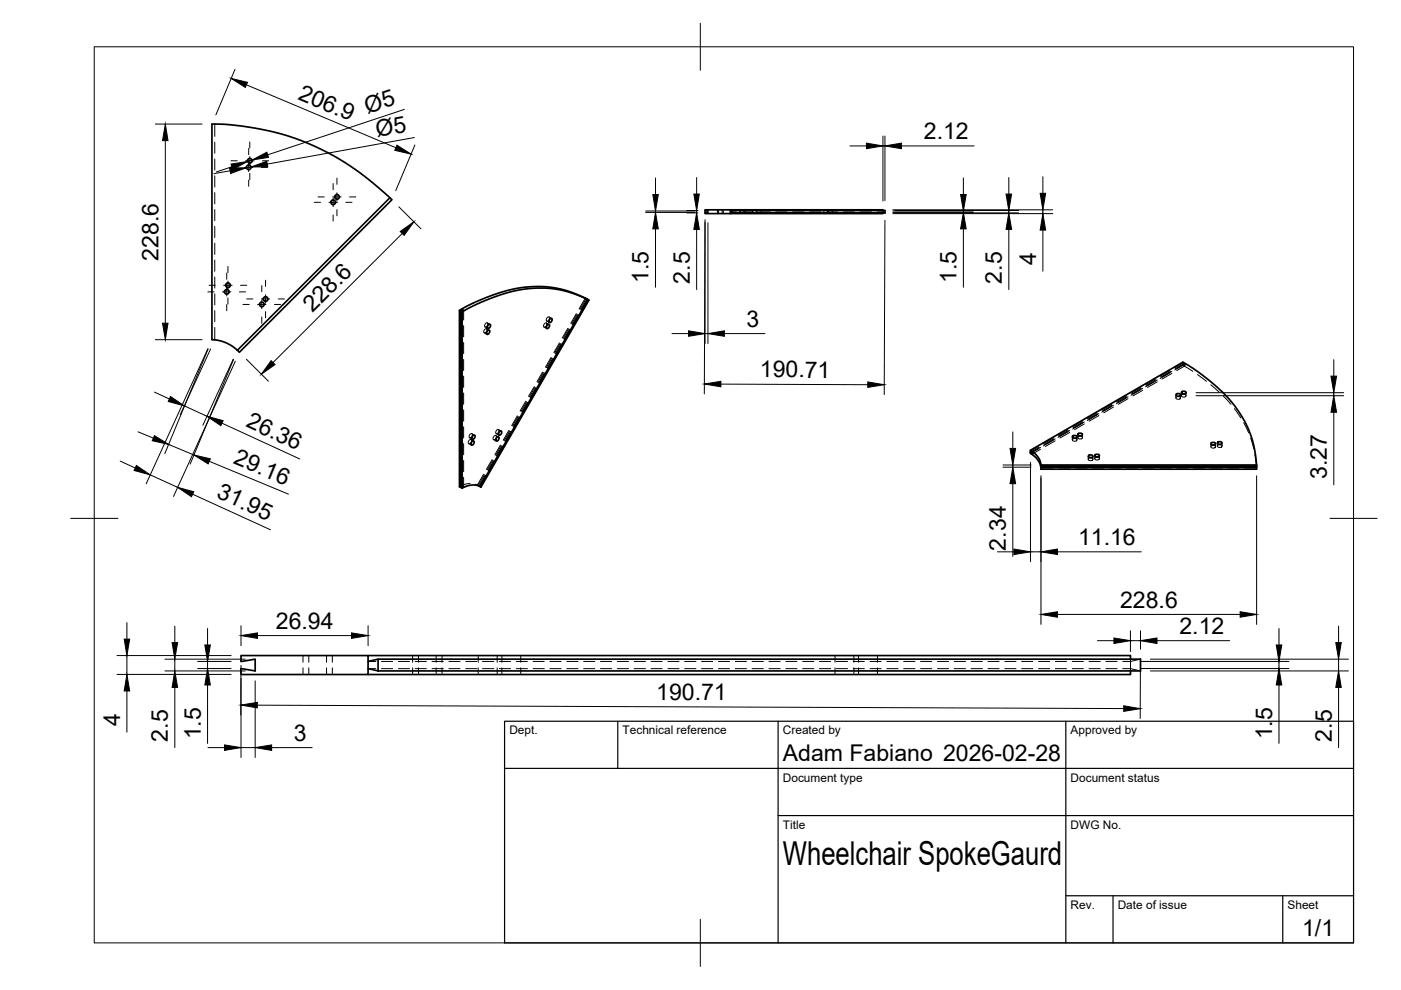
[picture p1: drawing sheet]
<svg xmlns="http://www.w3.org/2000/svg" width="297mm" height="210mm" viewBox="0 0 297 210" stroke-linecap="round" stroke-linejoin="round" font-family="sans-serif">
<!-- layer: Hidden -->
<g fill="none" stroke="#000" stroke-width=".21">
<path d="M45.5 26.3v2.6M45.5 30.1v2.4M45.5 33.7v2.4M45.5 37.3v2.4M45.5 40.8v2.4M45.5 44.4v2.4M45.5 48v2.4M45.5 51.6v2.3M45.5 55.1v2.4M45.5 58.7v2.4M152.1 44.5v.8M152.4 44.5v.8"/>
<path d="M153.1 44.5v.8M153.4 44.5v.8M154.9 45h1.2M154.9 44.7h1.2M156.8 44.5v.8M157 44.5v.8M157.4 45h2.3M157.4 44.7h2.3M157.8 44.5v.8M158 44.5v.8M159.6 44.5v.8M160.4 44.5v.8"/>
<path d="M160.5 44.5v.8M160.9 45h2.4M160.9 44.7h2.4M161.4 44.5v.8M164.5 45h2.4M164.5 44.7h2.4M168.1 45h2.4M168.1 44.7h2.4M171.6 45h2.4M171.6 44.7h2.4M174.7 44.5v.8M175.2 45h2.4"/>
<path d="M175.2 44.7h2.4M175.5 44.5v.8M175.7 44.5v.8M176.5 44.5v.8M178.8 45h2.4M178.8 44.7h2.4M182.4 45h2.3M182.4 44.7h2.3M185.9 44.7h1.3v.3M185.9 45h1.3M187.2 45l.4 .1M187.2 44.6h.4"/>
<path d="M187.2 45v.1M45.5 62.3v2.4M45.5 65.9v2.3M45.5 69.4v2.7M97.9 66v1.8M97.9 69v2.4M97.9 72.6v2.4M97.9 76.2v2.3M97.9 79.7v2.4M98.3 65.8v2.1M98.3 69v2.4M98.3 72.6v2.4"/>
<path d="M98.3 76.2v2.4M98.3 79.7v2.4M102.7 70.6l.5 .3M102.7 69.9l.3-.2a.48 .48 0 0 1 .2 .6 .48 .48 0 0 1-.5 .3l-.1-.4zM102.8 69.3l.6 .4M102.9 68.6l.3-.2a.48 .48 0 0 1 .2 .6 .48 .48 0 0 1-.6 .3l-.1-.3zM103.2 69.7l.5 .3M103.3 68.4l.6 .4M115 78.9l-1.1 2.1M115.2 79l-1.2 2.1M115.3 69.3l.6 .4M115.4 68.7l.2-.2a.42 .42 0 0 1 .4 .4 .42 .42 0 0 1-.4 .4l-.2 .1-.2-.3z"/>
<path d="M115.8 68.5l.6 .3M115.9 68.1l.6 .3M116 67.4l.2-.2a.41 .41 0 0 1 .4 .4 .41 .41 0 0 1-.4 .4l-.2 .1-.2-.1zM116 78.1l1.2-2.1-1.1 2.1M116.4 67.2l.6 .3M116.8 75.8l-1.2 2.1M117 75.9l-1.2 2M118.6 72.7l-1.2 2.1M118.8 72.8l-1.2 2.1M119 72.9l-1.2 2.1M120.4 69.6l-1.2 2.1M120.6 69.7l-1.2 2.1"/>
<path d="M120.8 69.8l-1.2 2.1 1.2-2.1M121.4 68.8l1.2-2-1.2 2M122.2 66.5l-1.2 2.1M122.4 66.6l-1.2 2.1M124.1 63.2l-1.3 2.3M124.5 63.5l-.2-.2-1.3 2.3M124.5 63.5l-1.3 2.2M124.5 63.5l.4 .1M124.7 63.5l-.2-.1-1.3 2.3M248 78.6l-2 1.2M248 79.1l-2 1.1M248.2 78.8l-2.1 1.2"/>
<path d="M248.5 79.2l-2.1 1.2M248.5 78.8l-2.1 1.2M250.8 77.2l.4 .4-1.7 1M250.8 77l.4 .2M250.8 77.2v.2l2.1 1.3M250.8 77.2l-1.6 1M250.8 77l-1.7 1M250.8 76.8v.2M251.2 77.2v.4M251.2 77.2l-2.1 1.2M253.9 79.4l1.9 1.4M97.9 83.3v2.4"/>
<path d="M97.9 86.9v2.4M97.9 90.5v2.3M97.9 94v2.4M97.9 97.6v2.4M98.3 83.3v2.4M98.3 86.9v2.4M98.3 90.5v2.4M98.3 94.1v2.3M98.3 97.6v2.4M99.4 94.1l.5 .3M99.5 93.3l.2-.1a.4 .4 0 0 1 .3 .4 .4 .4 0 0 1-.3 .4l-.3 .1-.1-.2zM99.5 92.8l.6 .3"/>
<path d="M99.7 92l.2-.1a.47 .47 0 0 1 .2 .6 .47 .47 0 0 1-.4 .3l-.3-.2zM99.9 93.2l.5 .3M100.1 91.9l.5 .4M103.5 99.8l1.2-2.1-1.2 2.1M104.3 97.5l-1.2 2M104.5 97.6l-1.2 2M104.6 93.2l.6 .3M104.7 92.5l.3-.2a.48 .48 0 0 1 .2 .6 .48 .48 0 0 1-.6 .3l-.1-.3zM105.1 92.3l.6 .4M105.2 91.9l.6 .4M105.3 96.6l1.2-2-1.2 2.1M105.3 91.2l.2-.1a.45 .45 0 0 1 .3 .5 .45 .45 0 0 1-.5 .4l-.2-.3z"/>
<path d="M105.7 91.1l.6 .3M106.1 94.4l-1.2 2M106.3 94.5l-1.2 2M107.9 91.3l-1.2 2M108.1 91.4l-1.2 2M108.3 91.5l-1.2 2.1M108.9 90.5l1.2-2.1-1.2 2.1M109.7 88.2l-1.2 2M109.9 88.3l-1.2 2M111.5 85.1l-1.2 2M111.7 85.2l-1.3 2M111.9 85.3l-1.2 2.1 1.2-2.1"/>
<path d="M113.3 82l-1.2 2M113.4 82.1l-1.2 2.1M113.7 82.2l-1.2 2.1M114.2 81.2l1.2-2.1-1.1 2.1M220.2 94.7l-1.7 1M220.2 95.1l-1.7 1M220.3 94.9l-1.6 .9M220.6 95.3l-1.7 1M220.6 94.9l-1.7 1M220.7 99.1h2.6M220.7 99.2h2.6M223.3 92.9l-2.1 1.2"/>
<path d="M223.3 93.3l-2.1 1.2M223.4 93.1l-2.1 1.2M223.7 93.5l-2.1 1.2M223.7 93.1l-2.1 1.1M224.5 99.1h2.4M224.5 99.2h2.4M226.4 91.1l-2.1 1.2M226.4 91.6l-2.1 1.1M226.5 91.3l-2 1.2M226.8 91.7l-2.1 1.2M226.8 91.3l-2.1 1.2M227.4 92.6v.7"/>
<path d="M227.4 93.2a.51 .51 0 0 1 .5-.2 .51 .51 0 0 1 .4 .4 .53 .53 0 0 1-.5 .2 .53 .53 0 0 1-.4-.4zM228.1 99.1h2.4M228.1 99.2h2.4M228.3 92.6v.7M228.5 92.1v.7M228.5 92.7a.51 .51 0 0 1 .6-.2 .51 .51 0 0 1 .4 .4 .53 .53 0 0 1-.6 .2 .53 .53 0 0 1-.4-.4zM229.5 89.3l-2.1 1.2M229.5 89.8l-2.1 1.2M229.5 92.1v.7M229.6 89.5l-2.1 1.2M229.9 89.9l-2.1 1.2M229.9 89.5l-2.1 1.2"/>
<path d="M230.7 96.7v.7M230.7 97.3a.48 .48 0 0 1 .6-.2 .48 .48 0 0 1 .3 .5h-.7zM231.6 99.1h2.4M231.6 99.2h2.4M231.7 96.7v.7M232.1 96.6v.7M232.2 97.1a.48 .48 0 0 1 .5-.2 .48 .48 0 0 1 .3 .5 .49 .49 0 0 1-.5 .2 .49 .49 0 0 1-.3-.5zM232.6 87.5l-2.1 1.2M232.7 87.7l-2.1 1.2M233 88.1l-2.1 1.2M233 87.7l-2.5 1.5M233.1 96.6v.7"/>
<path d="M235.2 99.1h2.4M235.2 99.2h2.4M235.7 85.7l-2.1 1.2M235.7 86.2l-2.1 1.2M235.8 85.9l-2.1 1.2M236.1 86.3l-2.1 1.2M236.1 85.9l-2.1 1.2M238.8 84l-2.1 1.1M238.8 84.4l-2.1 1.2M238.8 99.1h2.4M238.8 99.2h2.4M238.9 84.1l-2.1 1.2"/>
<path d="M239.2 84.5l-2.1 1.2M239.2 84.1l-2.1 1.2M241.9 82.2l-2.1 1.2M241.9 82.6l-2.1 1.2M242 82.3l-2.1 1.2M242.3 82.8l-2.1 1.1M242.3 82.3l-2.1 1.2M242.4 99.1h2.4M242.4 99.2h2.4M244.9 80.4l-2 1.2M244.9 80.8l-2 1.2M245.1 80.6l-2.1 1.1"/>
<path d="M245.4 81l-2.1 1.1M245.4 80.6l-2.1 1.1M245.9 99.1h2.4M245.9 99.2h2.4M249.3 83.7v.7M249.3 84.3a.53 .53 0 0 1 .6-.2 .53 .53 0 0 1 .4 .4 .55 .55 0 0 1-1-.2zM249.5 99.1h2.4M249.5 99.2h2.4M250.3 83.7v.7M250.5 83.2v.7M250.5 83.8a.53 .53 0 0 1 .5-.2 .53 .53 0 0 1 .4 .4 .55 .55 0 0 1-.9-.2zM251.5 83.2v.7"/>
<path d="M253.1 99.1h2.4M253.1 99.2h2.4M256.7 99.1h2.3M256.7 99.2h2.3M256.7 81.6l1.8 1.6M256.7 94.1v.6M256.8 94.6a.49 .49 0 0 1 .5-.2 .49 .49 0 0 1 .4 .4 .49 .49 0 0 1-.6 .2 .49 .49 0 0 1-.3-.4zM257.7 94.1v.6M258.1 93.9v.7M258.2 94.4a.51 .51 0 0 1 .5-.1 .51 .51 0 0 1 .4 .4 .48 .48 0 0 1-.6 .2 .48 .48 0 0 1-.3-.5zM259.1 93.9v.7M259.4 84l1.6 1.7"/>
<path d="M260.2 99.1h2.4M260.2 99.2h2.4M261.7 86.6l1.4 2M263.7 89.6l1.1 2.2M263.8 99.1h2.6M263.8 99.2h2.6M265.2 92.9l.6 2.3M266.1 96.3l.3 2.4M97.9 103l-.1 .1M97.9 101.2v1.8M97.9 103l.4 .2M98.3 103.2l-.5 .2"/>
<path d="M98.3 101.2v2M99.7 102.5l-1.2 .2-1.1 .5M100.8 102.7l1 .4h-.2M102.5 100.6l-1.3 2.2M102.7 100.7l-1.3 2.2 .2 .2M102.9 100.8l-1.3 2.3M64.2 139v1.4M65.5 139v1.4M69.2 139v1.4M70.5 139v1.4M87.5 139v1.4M88.7 139v1.4"/>
<path d="M92.5 139v1.4M93.7 139v1.4M101.4 139v1.4M105.4 139v1.4M106.4 139v1.4M110.4 139v1.4M177 139v1.4M181 139v1.4M182 139v1.4M186 139v1.4M239.7 139.8v.4l2.1-.4M64.2 141.6v1.4"/>
<path d="M65.5 141.6v1.4M69.2 141.6v1.4M70.5 141.6v1.4M78 141.8h1.7M78 140.2h1.7M80.9 141.8h2.3M80.9 140.2h2.3M84.5 141.8h2.3M84.5 140.2h2.3M87.5 141.6v1.4M88 141.8h2.4M88 140.2h2.4"/>
<path d="M88.7 141.6v1.4M91.6 141.8h2.4M91.6 140.2h2.4M92.5 141.6v1.4M93.7 141.6v1.4M95.2 141.8h2.3M95.2 140.2h2.3M98.7 141.8h2.4M98.7 140.2h2.4M101.4 141.6v1.4M102.3 141.8h2.4M102.3 140.2h2.4"/>
<path d="M105.4 141.6v1.4M105.9 141.8h2.4M105.9 140.2h2.4M106.4 141.6v1.4M109.5 141.8h2.3M109.5 140.2h2.3M110.4 141.6v1.4M113 141.8h2.4M113 140.2h2.4M116.6 141.8h2.4M116.6 140.2h2.4M120.2 141.8h2.4"/>
<path d="M120.2 140.2h2.4M123.7 141.8h2.4M123.7 140.2h2.4M127.3 141.8h2.4M127.3 140.2h2.4M130.9 141.8h2.4M130.9 140.2h2.4M134.5 141.8h2.3M134.5 140.2h2.3M138 141.8h2.4M138 140.2h2.4M141.6 141.8h2.4"/>
<path d="M141.6 140.2h2.4M145.2 141.8h2.4M145.2 140.2h2.4M148.7 141.8h2.4M148.7 140.2h2.4M152.3 141.8h2.4M152.3 140.2h2.4M155.9 141.8h2.4M155.9 140.2h2.4M159.4 141.8h2.4M159.4 140.2h2.4M163 141.8h2.4"/>
<path d="M163 140.2h2.4M166.6 141.8h2.4M166.6 140.2h2.4M170.2 141.8h2.4M170.2 140.2h2.4M173.7 141.8h2.4M173.7 140.2h2.4M177 141.6v1.4M177.3 141.8h2.4M177.3 140.2h2.4M180.9 141.8h2.4M180.9 140.2h2.4"/>
<path d="M181 141.6v1.4M182 141.6v1.4M184.5 141.8h2.3M184.5 140.2h2.3M186 141.6v1.4M188 141.8h2.4M188 140.2h2.4M191.6 141.8h2.4M191.6 140.2h2.4M195.2 141.8h2.3M195.2 140.2h2.3M198.8 141.8h2.3"/>
<path d="M198.8 140.2h2.3M202.3 141.8h2.4M202.3 140.2h2.4M205.9 141.8h2.4M205.9 140.2h2.4M209.5 141.8h2.3M209.5 140.2h2.3M213 141.8h2.4M213 140.2h2.4M216.6 141.8h2.4M216.6 140.2h2.4M220.2 141.8h2.4"/>
<path d="M220.2 140.2h2.4M223.8 141.8h2.3M223.8 140.2h2.3M227.3 141.8h2.4M227.3 140.2h2.4M230.9 141.8h2.4M230.9 140.2h2.4M234.5 141.8h2.4M234.5 140.2h2.4M238 140.2h1.7v1.6M238 141.8h1.7M239.7 141.8l2.1 .5"/>
<path d="M239.7 141.8v.5"/>
</g>
<!-- layer: Visible -->
<g fill="none" stroke="#000" stroke-width=".36">
<path d="M82.7 41.9l-5.3-4.5-4-2.8-3.9-2.2-4.8-2.3-5.1-1.7-4.3-1-6.2-.9-4.2-.2v45.7l1.6 .2 1.7 .6 1.2 .7 1.4 1.2 32.3-32.4-.4-.4-32.4 32.4M149.5 44.5h5.4v.8h-5.4v-.3l.6 .1v-.5l-.6 .1zM154.9 44.7l32.7-.1v.5h-32.3M154.9 44.5h32.3v.1M154.9 45l.4 .1M155.3 44.6v.5M187.2 45.1v.2h-32.3M97.4 65.8l3.9-2 4-1.5 3.4-1 3.3-.5h3.3l3.5 .4 3 1 2.9 1.3-22.9 39.6M97.6 65.9l-.2-.1v37.4l.2 .1M97.8 66l.2 .1v37.4M97.9 66v-.4l-.3 .3v37.4M97.9 65.6l.4 .2-.5 .2v37.4l.2 .1 1-.5 1.2-.2 .9 .1 .7 .2"/>
<path d="M98 66.1l2.8-1.5 4.8-1.9 3-.9 3.8-.6 3.3-.1 2.9 .3 3 .8 3.3 1.4-22.9 39.7-.2-.2M103.3 70.2l.4-.2 .1 .2-.1 .5-.4 .2-.2-.3zM103.5 68.9l.3-.2 .2 .3-.2 .4-.3 .3-.2-.3zM116 69l.4-.2 .1 .2-.2 .5-.3 .2-.2-.3zM116.5 67.7l.4-.2 .2 .2-.2 .5-.4 .2-.1-.2zM100 93.7l.4-.2 .1 .2-.1 .5-.4 .2-.2-.3zM100.2 92.4l.4-.2 .1 .3-.1 .4-.4 .2-.2-.2zM105.3 92.8l.3-.2 .2 .3-.2 .4-.3 .2-.2-.2zM105.9 91.6l.3-.2 .2 .2-.2 .5-.3 .2-.2-.3zM218.5 95.9l.4 .4v-.4l-.4-.2v-.2l1 .7 .6 .7 .4 .8 .2 1.1M218.5 95.9v.2l.9 .7 .7 .8 .4 .7 .2 .9M218.5 95.5l32.3-18.7 3.1 2 3.4 2.6 2.7 2.5 2 2.5 1.8 2.8 1.3 2.8 .8 2.9 .5 3.7"/>
<path d="M218.7 95.8l-.2 .1M220.7 98.8h45.7v.3h-45.7zM220.7 98.6h45.7v.2M220.7 99.1v.4h45.7v-.4M227.5 92.4l.5-.1 .3 .4-.6 .2-.3-.2zM228.7 91.9l.4-.1 .4 .4-.6 .2-.4-.2zM230.9 96.5h.5l.3 .3-.6 .2-.3-.2zM232.3 96.4l.4-.1 .4 .4-.6 .2-.4-.2zM249.5 83.5l.4-.1 .4 .4-.6 .2-.4-.2zM250.6 83h.5l.4 .3-.6 .2-.4-.2zM256.9 93.9l.5-.1 .3 .3-.6 .2-.4-.2zM258.3 93.7l.4-.1 .4 .4-.6 .2-.4-.2z"/>
<path d="M97.8 103.1l-.2 .2M51.1 139h26.9v4h-26.9v-1.2l3 .5v-2.5l-3 .4zM78 139h161.7v.8M80.2 139.8v2.5M78 140.2l2.2-.4h161.6v2.5h-161.6M78 141.8l2.2 .5M239.7 142.3v.7h-161.7"/>
<circle cx="52.7" cy="35.5" r=".5"/>
<circle cx="53" cy="34.1" r=".5"/>
<circle cx="70.6" cy="42.9" r=".5"/>
<circle cx="71.4" cy="41.7" r=".5"/>
<circle cx="48.1" cy="61.9" r=".5"/>
<circle cx="48.3" cy="60.5" r=".5"/>
<circle cx="55.5" cy="64.5" r=".5"/>
<circle cx="56.3" cy="63.4" r=".5"/>
</g>
<!-- layer: BORDER -->
<path d="M20 9.9h267v190h-267zM148.5 4.9v10M15 109.9h10M282 109.9h10M148.5 194.9v10" fill="none" stroke="#000" stroke-width=".21"/>
<!-- layer: TITLEBLOCK -->
<path d="M107 152.9h180v47h-180zM131 152.9v10M165 152.9v47M226 152.9v47M107 162.9h180M165 172.9h122M226 189.9h61M236 189.9v10M272 189.9v10" fill="none" stroke="#000" stroke-width=".25"/>
<!-- layer: Smart Centers -->
<g fill="none" stroke="#000" stroke-width=".21">
<path d="M48.7 35.5h1.3M49 34.1h1.3M51.8 35.5h1.8M52.1 34.1h1.8M52.7 31.5v1.3M52.7 34.6v1.8M52.7 38.2v1.3M53 30.1v1.3M53 33.2v1.8M53 36.8v1.3M55.4 35.5h1.3M55.6 34.1h1.4"/>
<path d="M70.6 38.9v1.3M71.4 37.8v1.3M48.1 57.9v1.3M48.3 56.5v1.3M48.3 59.6v1.8M56.3 59.4v1.3M66.6 42.9h1.3M67.4 41.8h1.3M69.7 42.9h1.8M70.5 41.8h1.8M70.6 42v1.8M70.6 45.6v1.3"/>
<path d="M71.4 40.9v1.7M71.4 44.4v1.4M73.3 42.9h1.3M74.1 41.8h1.3M44.1 61.9h1.3M44.3 60.5h1.3M47.2 61.9h1.8M47.4 60.5h1.8M48.1 61v1.8M48.1 64.6v1.3M48.3 63.2v1.3M50.8 61.9h1.3"/>
<path d="M51 60.5h1.3M51.5 64.6h1.3M52.3 63.4h1.3M54.6 64.6h1.8M55.4 63.4h1.8M55.5 60.6v1.3M55.5 63.6v1.8M55.5 67.2v1.4M56.3 62.5v1.8M56.3 66.1v1.3M58.2 64.6h1.3M59 63.4h1.3"/>
</g>
<!-- layer: FD_Dimensions -->
<g fill="none" stroke="#000" stroke-width=".21">
<path d="M49.8 14.7l-4 9.7M52.2 18l31.7 13.3M32.9 26.3h9.9M35.1 29.8v38.7M48.8 36.2l-3.5 .6M49.2 35.4l-3.4 1.1M53.2 35.4l-1 .2M53.4 33.9l-.9 .3M85.7 23.2l-28.9 9.6M87.9 29.2l-31.2 5.6M88 30.7l-4.1 9.7M139 37.7v3.5"/>
<path d="M147.7 37.6v3.5M180.2 30.9h3.5M187.2 28.8v13.8M187.2 30.9h.4M187.6 28.8v13.7M191.1 30.9h15.4M204.3 37.7v3.5M213.9 37.6v3.5M221.1 37.5v3.5M84.6 43.9l4.6 4.6M85.3 49.5l-27.4 27.4M136.9 44.7h10.5"/>
<path d="M136.9 45h10.5M139 44.7v.3M139 48.5v12.4M145.6 44.6h2.4M145.6 45.1h2.4M147.7 44.6v.5M147.7 48.6v12.8M149.5 47.1v25.7M149.5 46.6l-.2 36.9M150.1 47.2v25.6M187.6 46.7l-.1 37M189.3 44.7h17.1"/>
<path d="M189.3 45h17.1M189.3 44.5h33.9M189.3 45.3h33.9M189.7 44.6h26.3M189.7 45.1h26.3M204.3 44.7v.3M204.3 48.5v12.4M213.9 44.6v.5M213.9 48.6v12.8M221.1 44.5v.8M221.1 48.8v8.7M32.9 72h9.9"/>
<path d="M44.1 73.9l-13.1 28.7M44.1 74l-9.2 22.2M44.7 74l-6.5 14M49.4 76.2l-6.4 14M49.5 76.2l-9.2 22.2M49.9 76.6l-13.1 28.7M52.2 76.2l4.7 4.6M142.5 70.7h3.5M149.5 70.7h.6M153.6 70.7h8.6M282.8 76.3v3.4M25.5 97.8l3.2 1.4"/>
<path d="M29.3 91.6l3.2 1.3M32.7 83.1l3.2 1.5M35.8 94.2l5.3 2.3M39.1 86.1l4.8 2.2M44.4 97.8l16.8 7M47.1 89.7l16.5 7.6M152.8 81.4l31.2 .2M212.6 98.6h6M212.6 99.1h6M214.7 91.6v3.5M214.7 98.6v.5M218.5 98v21.1"/>
<path d="M253.6 83.3h31.3M253.6 83.9h31.3M282.8 83.3v.6M282.8 87.4v15.4M31.9 100.7l5.8 2.6M40.9 104.8l16.4 7.5M211.5 117h3.5M214.7 102.5v15.5M218.5 117h2.2M220.7 100.9v31.5M224.2 117h17.8M266.4 100.9v31.5"/>
<path d="M24.8 139h24.2M26.9 132v3.5M26.9 139v4M35 139.8h17M37.1 132.8v3.4M37.1 139.8v2.5M44 133.3v3.5M51.1 132.7v4.2M54.6 134.8h19.9M78 132.7v4.2M224.2 130.3h38.7M232.7 135.8h3.5"/>
<path d="M239.7 133.7v4.4M239.7 135.8h2.1M241.8 133.7v3.9M243.9 139.8h42M245.3 135.8h15.4M271.2 133.3v3.5M283.8 132.8v3.4M283.8 139.8v2.5M24.8 143h24.2M26.9 146.5v8.7M35 142.3h17M37.1 145.7v12.8"/>
<path d="M41.9 140.2h7.1M41.9 141.7h7.1M44 140.2v1.5M44 145.2v12.4M44.1 158.5h3.5M51.1 143.8v16.8M51.1 158.5h3M51.1 141.1v10.5M54.1 144.3v16.3M54.5 149.5l183.8 .7M57.6 158.5h8.6M241.8 140.2h31.5"/>
<path d="M241.8 141.7h31.5M241.8 141.9l-.1 10.5M243.9 142.3h42M271.2 140.2v1.5M271.2 145.2v12.4M283.8 145.7v12.8"/>
</g>
<g fill="#000" stroke="#000" stroke-width=".21">
<path d="M49 16.6l3.5 .9-.5 1zM35.1 26.3l.5 3.5h-1.1zM48.7 35.6h3.5l-3.3 1.2zM49 34.8l3.5-.6-3.1 1.7zM53.2 35.4l3.4-1.2 .2 1.2zM53.4 33.9l3.2-1.6 .3 1.1zM84.2 30.8l3 1.9-3.5-.8zM183.7 30.3l3.5 .6-3.5 .6zM187.6 30.9l3.5-.6v1.2zM84.9 49.1l2.9-2.1-2.1 2.9zM138.4 41.2h1.2l-.6 3.5zM139 45l.6 3.5h-1.2z"/>
<path d="M147.1 41.1h1.2l-.6 3.5zM147.7 45.1l.6 3.5h-1.2zM203.7 41.2h1.2l-.6 3.5zM204.3 45l.6 3.5h-1.2zM213.3 41.1h1.2l-.6 3.5zM213.9 45.1l.6 3.5h-1.2zM220.5 41h1.2l-.6 3.5zM221.1 45.3l.6 3.5h-1.2zM34.5 68.5h1.1l-.5 3.5zM57.5 76.5l.8 .8-2.9 2zM146 70.1l3.5 .6-3.5 .6zM150.1 70.7l3.5-.6v1.2z"/>
<path d="M282.2 79.7h1.2l-.6 3.6zM28.9 98.7l3 2-3.5-.9zM32.7 92.4l3.1 1.8-3.5-.8zM36.2 84.1l2.9 2-3.4-1zM41.1 96.5l3.5 .8-.5 1.1zM43.9 88.3l3.4 .9-.5 1zM149.3 81.4l3.5-.6v1.2zM184 81l3.5 .6-3.5 .5zM214.1 95.1h1.2l-.6 3.5zM282.8 83.9l.6 3.5h-1.2zM37.7 103.3l3.4 1-.5 1zM214.7 99.1l.6 3.4h-1.2z"/>
<path d="M215 116.4l3.5 .6-3.5 .6zM220.7 117l3.5-.6v1.2zM26.3 135.5h1.2l-.6 3.5zM36.5 136.2h1.2l-.6 3.6zM43.4 136.8h1.2l-.6 3.4zM51.1 134.8l3.5-.6v1.2zM74.5 134.2l3.5 .6-3.5 .6zM220.7 130.3l3.5-.6v1.2zM236.2 135.3l3.5 .5-3.5 .6zM241.8 135.8l3.5-.5v1.1zM262.9 129.7l3.5 .6-3.5 .6zM270.6 136.8h1.2l-.6 3.4z"/>
<path d="M283.2 136.2h1.2l-.6 3.6zM26.9 143l.6 3.5h-1.2zM37.1 142.3l.6 3.4h-1.2zM44 141.7l.6 3.5h-1.2zM47.6 157.9l3.5 .6-3.5 .6zM51.1 149.5l3.5-.6-.1 1.2zM54.1 158.5l3.5-.6v1.2zM238.3 149.6l3.5 .7-3.5 .5zM271.2 141.7l.6 3.5h-1.2zM283.8 142.3l.6 3.4h-1.2z"/>
</g>
<text font-size="7" x="166" y="183.4">Wheelchair SpokeGaurd</text>
<g font-size="4.9">
<text x="63" y="20.9" transform="rotate(23 63 20.9)">206.9</text>
<text x="77.9" y="24.2" transform="rotate(-18 77.9 24.2)">Ø5</text>
<text x="80" y="29" transform="rotate(-10 80 29)">Ø5</text>
<text x="195.9" y="29.5">2.12</text>
<text x="33.6" y="55.2" transform="rotate(-90 33.6 55.2)">228.6</text>
<text x="219.7" y="56.2" transform="rotate(-90 219.7 56.2)">4</text>
<text x="137.5" y="60" transform="rotate(-90 137.5 60)">1.5</text>
<text x="146.2" y="60.1" transform="rotate(-90 146.2 60.1)">2.5</text>
<text x="202.8" y="60" transform="rotate(-90 202.8 60)">1.5</text>
<text x="212.4" y="60.1" transform="rotate(-90 212.4 60.1)">2.5</text>
<text x="66.3" y="66.5" transform="rotate(-45 66.3 66.5)">228.6</text>
<text x="158.3" y="69.3">3</text>
<text x="161.1" y="80">190.71</text>
<text x="52" y="90.4" transform="rotate(25 52 90.4)">26.36</text>
<text x="49.3" y="98.3" transform="rotate(22 49.3 98.3)">29.16</text>
<text x="281.3" y="101.6" transform="rotate(-90 281.3 101.6)">3.27</text>
<text x="45.7" y="105.4" transform="rotate(25 45.7 105.4)">31.95</text>
<text x="213.3" y="116.7" transform="rotate(-90 213.3 116.7)">2.34</text>
<text x="228.6" y="115.5">11.16</text>
<text x="237.5" y="128.8">228.6</text>
<text x="58.5" y="133.3">26.94</text>
<text x="250.1" y="134.4">2.12</text>
<text x="139.1" y="148.4">190.71</text>
<text x="25.5" y="153.9" transform="rotate(-90 25.5 153.9)">4</text>
<text x="35.6" y="157.2" transform="rotate(-90 35.6 157.2)">2.5</text>
<text x="42.6" y="156.8" transform="rotate(-90 42.6 156.8)">1.5</text>
<text x="62.3" y="157">3</text>
<text x="166" y="161.4">Adam Fabiano 2026-02-28</text>
<text x="269.7" y="156.8" transform="rotate(-90 269.7 156.8)">1.5</text>
<text x="282.3" y="157.2" transform="rotate(-90 282.3 157.2)">2.5</text>
<text x="276.1" y="198.6">1/1</text>
</g>
<g font-size="2.5">
<text x="108" y="155.7">Dept.</text>
<text x="132" y="155.7">Technical reference</text>
<text x="166" y="155.7">Created by</text>
<text x="227" y="155.7">Approved by</text>
<text x="166" y="165.7">Document type</text>
<text x="227" y="165.7">Document status</text>
<text x="166" y="175.7">Title</text>
<text x="227" y="175.7">DWG No.</text>
<text x="227" y="192.7">Rev.</text>
<text x="237" y="192.7">Date of issue</text>
<text x="273" y="192.7">Sheet</text>
</g>
</svg>
